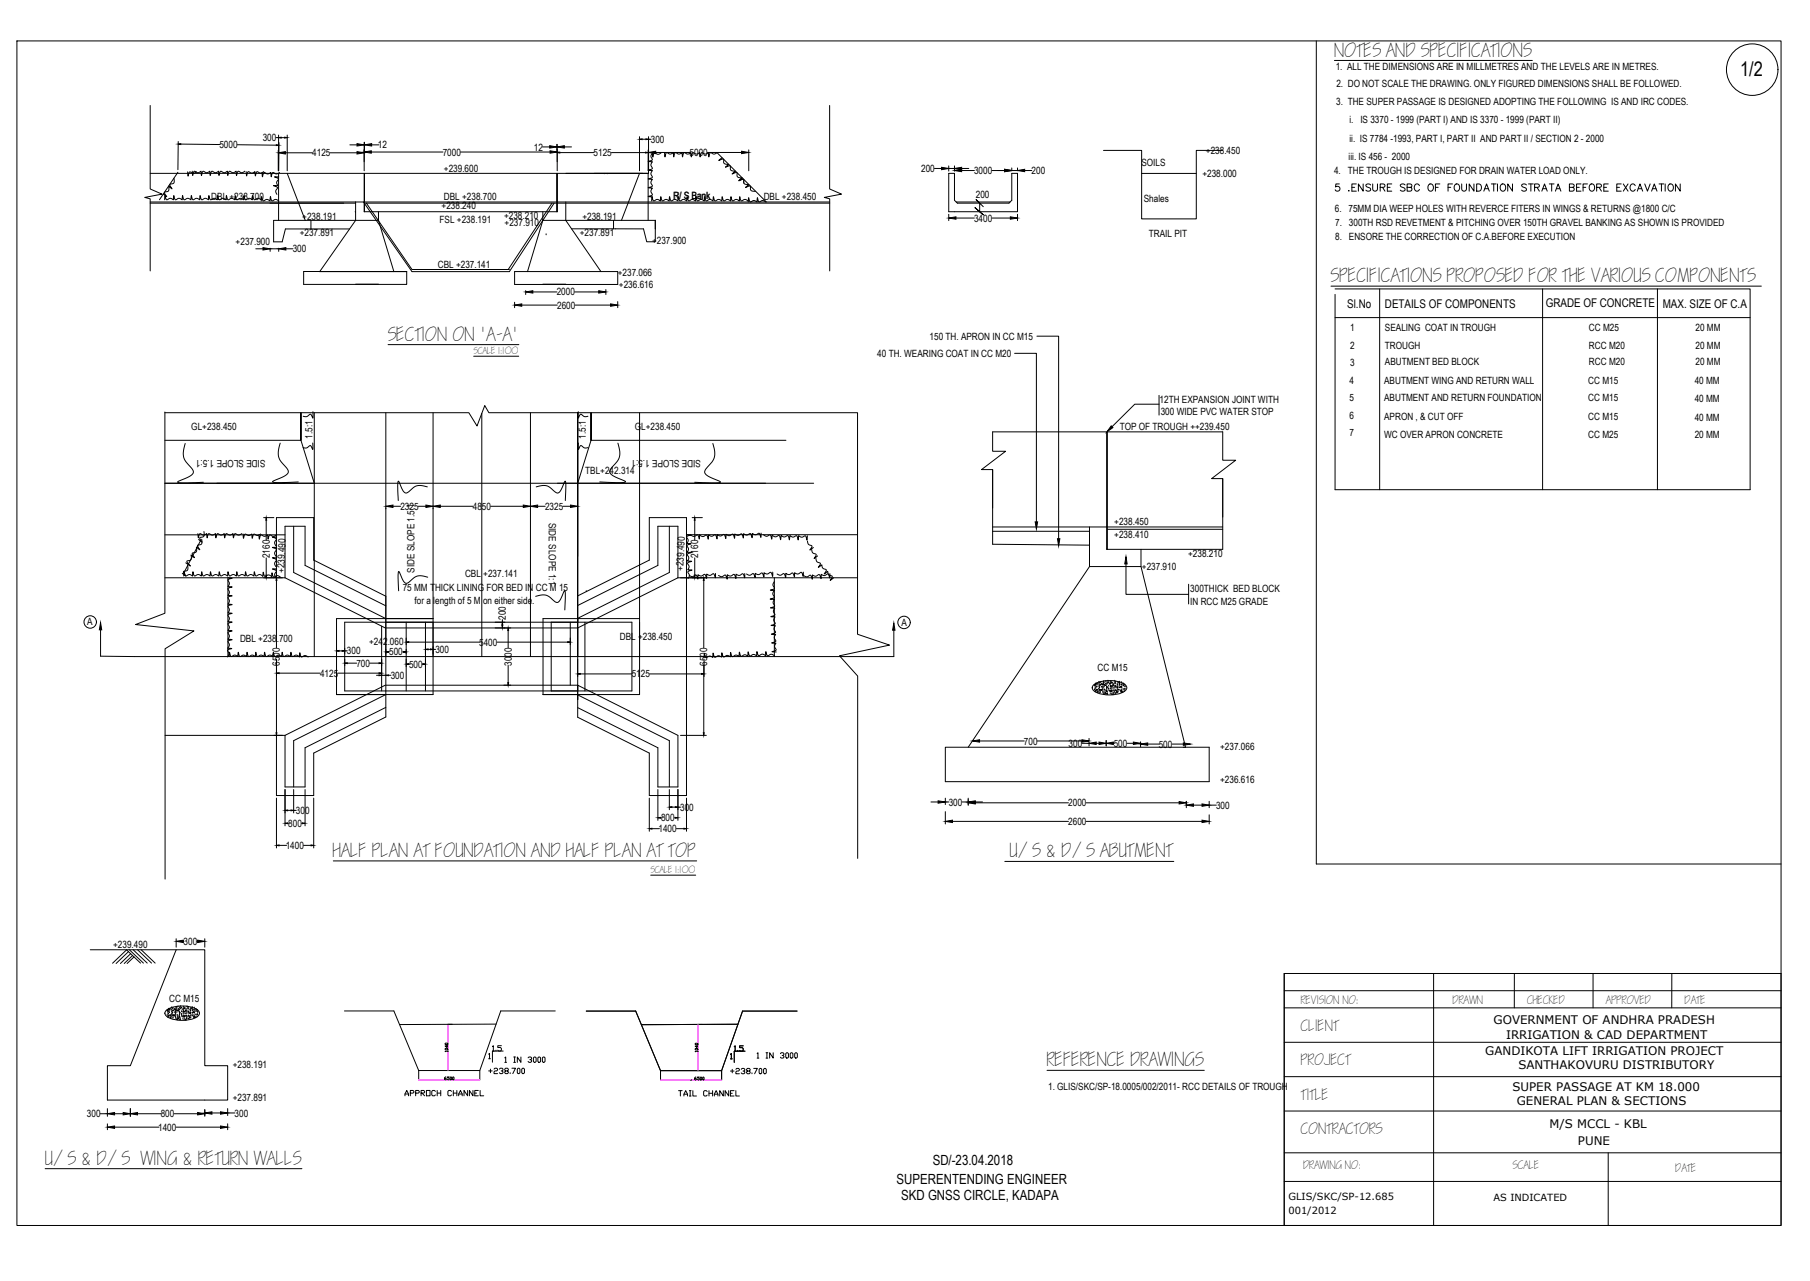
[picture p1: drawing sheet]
<svg xmlns="http://www.w3.org/2000/svg" width="1189mm" height="841mm" viewBox="0 0 1189 841" stroke-linecap="round" stroke-linejoin="round" font-family="sans-serif">
<!-- layer: MAIN -->
<g fill="none" stroke="#000" stroke-width=".66">
<path d="M865 27v540h305M876 40h130M99 69v55l7 3-11 3 4 1v47M545 69v55l8 3-12 3 4 1v47M183 99v13M230 95h4M239 93v19M239 95h.1M239 93v6M244 100h47M244 95h5M302 100h59"/>
<path d="M356 96h5M366 95v4M366 96h.1M366 95v17M371 96h4M426 98v14M426 99v15h-36M492 98v14M99 114h140v25h127v-25h60M183 114v31M187 100h18M189 114l12 31"/>
<path d="M217 100h17M368 100h22M397 114h.1M399 114h.1M402 100h22M420 114l-12 31M426 114v31M431 100h22M465 100h22M614 111h4M623 114h4v18l2 1h34l2-1v-18h3v25h-45zM623 109v3"/>
<path d="M623 111h4M627 109v3M632 111h4M632 112h8M652 112h8M665 110v2M665 112h3M668 110v2M673 112h5M99 133h140M99 133h135M233 139h1"/>
<path d="M234 133v12l-24 33M239 133l32 45h64l29-45M239 133h127M239 139v-25h127v25M241 133l30 44h64M249 139v6M357 139v6M363 133l-29 44M366 133h179M372 133v12l23 33M628 133h35M646 136l-5-5 2 2v6l3 2-6-5 3 3"/>
<path d="M204 145v5M249 145h-69v14h5l2-9h43M249 145l10 33M357 145h73v14h-5l-2-9h-48M357 145h.1M357 145l-11 33M359 154h.1M403 145v5M623 141v4M628 143h12M652 143h12M668 141v4"/>
<path d="M168 163h5M177 163v2M177 163h6M183 163v2M188 163h4M199 178h68v9h-68zM338 178h68v9h-68zM234 187h15M338 198v4M345 191v2M350 192h16M357 187h15"/>
<path d="M377 192h16M398 190v3M406 198v4M874 188h283M877 190h273v132h-273v-129M906 190v132M1013 190v132M1089 190v132M343 200h23M378 200h23M877 209h273M255 226h86"/>
<path d="M311 234h30M666 232h15v111M681 221h14v133M761 260v13M108 271h200l5 9 5-14 3 5h242v145l21 8-33 7 12 13v120M108 270v133l-19 7 38 4-19 12v151M206 270v5l-2-3h-1a3 3 0 0 1-4 1M206 271v160M253 271v200l-47 23v28h-24v-39M284 271v160M316 271v160M348 271v160"/>
<path d="M379 271v94M380 270v5l1-3h1a3 3 0 0 0 4 1M420 271v160M761 265h-16l-15 15M108 289h90v-18v18l8 28M122 291a13 13 0 0 0 4 16 3 3 0 0 1 1 4 3 3 0 0 1-3 2l-7 4a49 49 0 0 0 17 0M184 291a12 12 0 0 0 4 16 3 3 0 0 1 1 4 3 3 0 0 1-3 2l-7 3a49 49 0 0 0 17 0M205 291v4l-1-2h-1a3 3 0 0 1-4 1M380 291v4l1-2h1a3 3 0 0 0 4 1M388 289v-18v18M388 289h128M388 289l-9 28"/>
<path d="M406 291a12 12 0 0 1-4 16 3 3 0 0 0-1 4 3 3 0 0 0 3 2l7 3a49 49 0 0 1-17 0M468 291a13 13 0 0 1-4 16 3 3 0 0 0-1 4 3 3 0 0 0 3 2l7 4a49 49 0 0 1-17 0M108 317h426M281 320a9 9 0 0 0-9 0 7 7 0 0 1-6 4l-1-2-3-6a26 26 0 0 0 0 13M352 320a9 9 0 0 1 9 0 7 7 0 0 0 6 4l1-2 3-6 1 2-1 11M652 308v26M803 314v25M253 334h.1M258 332h5M275 332h5M284 334h.1M289 332h22"/>
<path d="M322 332h22M353 332h5M370 332h5M108 351h79M193 346v30l60 30M440 346v30l-61 30v3h-126M652 346h151M652 349h64M716 358l-64-1v-49h-7l15-12h-8v-12h75v77h76v-47h-7l16-12h-9v-18h-76v77M716 346v26M727 348h76M108 379h79"/>
<path d="M182 379v-39h24v28l47 23M187 379v-33h13v25l53 27M187 379l66 33M281 379a9 9 0 0 0-9 0 7 7 0 0 1-6 4l-1-2-3-6-1 3 1 10M447 379h17M716 372l-80 119h-15v22h173v-22h-158M740 370v20h41M749 361v11h-33M749 372l30 119M352 392a9 9 0 0 1 8 0h1a7 7 0 0 0 6 3l1-1 3-6v12M379 391l47-23v-28h25v182h-25v-28l-47-23v-59M379 398l53-27v-25h13v33l-66 33"/>
<path d="M385 388h.1M462 381v44M781 384v13M66 413v18h22h499v-17M253 412h126M379 431v-160v160M462 437v44M253 450l-66 33M253 454h126v-4l66 33v34h-13v-26l-53-26M253 456l-60 30v31M253 450h126M379 456l61 30v31"/>
<path d="M718 450a20 20 0 0 1 22 0 3 3 0 0 1-3 5 20 20 0 0 1-19-2l-1-1zM719 450h.1M719 453h.1M719 451h.1M719 454h.1M719 452h.1M720 449h.1M720 454h.1M720 452h.1M720 451h.1M720 453h.1M720 449h1z"/>
<path d="M721 451h.1M721 450h.1M721 454h.1M721 453h.1M721 455h.1M721 449h.1M722 452h.1M722 448h.1M722 451h.1M722 450h.1M722 454h.1M722 455h.1"/>
<path d="M722 453h.1M722 449h.1M723 449h.1M723 448h.1M723 453h.1M723 455h.1M723 451h.1M724 449h.1M724 453h.1M724 451h.1M724 454h.1M724 452h.1"/>
<path d="M724 455h.1M725 453h.1M725 449h.1M725 455h.1M725 451h.1M725 450h.1M725 448h.1M725 456h.1M726 449l-1 1zM726 456h.1M726 454h.1M726 455h.1"/>
<path d="M726 453h.1M726 447h.1M726 449h.1M726 450h.1M727 456h.1M727 454h.1M727 451h.1M727 453h.1M727 450h.1M727 452h.1M727 448h.1M727 449h.1"/>
<path d="M727 455h.1M728 447h.1M728 449h.1M728 448h.1M728 452h.1M728 451h.1M728 454h.1M729 454h.1M729 449h.1M729 455h.1M729 452h.1M729 451h.1"/>
<path d="M729 450h.1M730 448h.1M730 450h.1M730 453h.1M730 451h.1M730 452h.1M730 456h.1M730 454h.1M730 451l1-1zM730 449h.1M730 455h.1M731 449h.1"/>
<path d="M731 456h.1M731 454h.1M731 450h.1M731 452h.1M732 455h.1M732 454h.1M732 452h.1M732 450h.1M732 451h.1M732 449h.1M732 447h.1M732 448h.1"/>
<path d="M733 455h.1M733 450h.1M733 449h.1M733 454h.1M733 448h.1M733 453h.1M733 452h.1M734 454h.1M734 451h.1M734 452h.1M734 449h.1M734 455h.1"/>
<path d="M734 453h.1M734 450h.1M735 453h.1M735 448h.1M735 449h.1M735 450h.1M736 453h.1M736 451h-1zM736 451h.1M736 454h.1M736 450h.1M736 455h.1"/>
<path d="M737 453h.1M737 451h.1M737 450h.1M737 448h.1M737 454h.1M737 449h.1M738 454h.1M738 453h.1M738 450h.1M738 449h.1M739 450h.1M739 453h.1"/>
<path d="M739 451h.1M253 464l-53 27v26h-13v-34M108 483h79M447 483h17M643 486h30M681 486h30M711 488h4M715 485v1M715 487v3M720 488h2M727 486v4M731 488h1"/>
<path d="M740 488h4M749 487v3M754 489h7M770 489h7M611 527h5M621 524v4M621 533v8M621 527h2M626 539h76M632 527h4M636 524v5M641 527h4"/>
<path d="M641 527h61M713 527h62M713 539h77M779 526v4M784 529h6M794 526v4M794 535v6M794 529h5M219 565h239M427 575h30M660 566h111M116 616v6"/>
<path d="M120 618h1M129 618h1M135 616v6M59 624h57M83 624l9 8M83 624l-9 8M84 625l-8 8M85 624l9 8M86 626l-7 7M87 627l-5 6M87 624l10 8M88 628l-5 5"/>
<path d="M90 624l10 8M93 624l9 8M116 624h19v76h15v22h-79v-22h15zM844 639h326v166h-326zM942 639v166M995 639v23M1046 639v23M1098 639v23M844 650h326M109 663a20 20 0 0 1 22 1 3 3 0 0 1-3 5 20 20 0 0 1-19-3l-1-1zM110 664h.1M110 667h.1"/>
<path d="M110 665h.1M110 668h.1M110 663h.1M111 667h.1M111 666h.1M111 664h.1M111 663h.1M111 668h.1M111 662v1zM112 664h.1M112 667h.1M112 669h.1"/>
<path d="M112 668h.1M112 663h.1M113 666h.1M113 662h.1M113 664h.1M113 663h.1M113 667h.1M113 669h.1M113 665h.1M114 662h.1M114 667h.1M114 668h.1"/>
<path d="M114 663h.1M114 666h.1M114 665h.1M115 663h.1M115 666h.1M115 665h.1M115 668h.1M115 667h.1M115 669h.1M116 664h.1M116 662h.1M116 663h.1"/>
<path d="M116 661h.1M116 669h.1M116 665h.1M116 667h.1M117 670h.1M117 668h.1M117 669v-1zM117 667h.1M117 661h.1M117 663h.1M118 669h.1M118 665h.1"/>
<path d="M118 668h.1M118 666h.1M118 667h.1M118 663h.1M118 662h.1M118 670h.1M119 661h.1M119 662h.1M119 666h.1M119 664h.1M119 667h.1M120 668h.1"/>
<path d="M120 663h.1M120 669h.1M120 666h.1M120 665h.1M120 664h.1M120 662h.1M120 661h.1M121 667h.1M121 665h.1M121 666h.1M121 670h.1M121 668h.1"/>
<path d="M121 662h.1M121 664h1zM121 669h.1M122 662h.1M122 663h.1M122 667h.1M122 666h.1M122 669v1zM122 664h.1M123 669h.1M123 667h.1M123 666h.1"/>
<path d="M123 664h.1M123 665h.1M123 663h.1M123 661h.1M123 668h.1M123 662h.1M124 669h.1M124 664h.1M124 663h.1M124 661h.1M124 667h.1M124 665h.1"/>
<path d="M125 668h.1M125 665h.1M125 663h.1M125 667h.1M125 664h.1M125 662h.1M126 667h.1M126 662h.1M126 665h1zM126 663h.1M126 664h.1M127 665h.1"/>
<path d="M127 667h.1M127 663h.1M127 664h.1M127 668h.1M128 667h.1M128 665h.1M128 663h.1M128 662h.1M128 668h.1M129 666h.1M129 664h.1M129 663h.1"/>
<path d="M129 668h.1M130 663h.1M130 665h.1M130 666h.1M844 662h326M844 684h326M688 703h103M844 707h326M66 731h5M71 728v5M71 738v4M75 731h6"/>
<path d="M86 728v5M90 731h16M114 731h16M135 729v4M139 731h6M150 728v4M150 738v4M150 731h4M844 729h326M75 740h29M116 740h29M844 757h326"/>
<path d="M1056 757v48M30 767h168M844 776h326"/>
<circle cx="1151" cy="46" r="17"/>
<circle cx="59" cy="408" r="4"/>
<circle cx="594" cy="409" r="4"/>
</g>
<g fill="#000" stroke="#000" stroke-width=".66">
<path d="M183 100h4v1zM234 100h5l-5 1zM234 94l5 1-5 1zM239 100l5-1v2zM239 95l5-1v2zM361 96h5l-5 1zM361 99l5 1-5 1zM366 100h2zM366 96h5v1zM424 100h2h-2zM426 100l5-1v2zM487 99l5 1-5 1z"/>
<path d="M618 110l5 1h-5zM627 111l5-1v1zM627 112l5-1v2zM660 111l5 1-5 1zM668 112l5-1v2zM623 143l5-1v2zM664 142l4 1-4 1zM173 163h4l-4 1zM183 163h5v1zM338 200h5v1zM345 192l5-1v1zM393 191l5 1h-5z"/>
<path d="M401 200h5l-5 1zM730 280l1 1-4 2zM253 332h5v1zM280 332h4l-4 1zM284 332h5v1zM344 332h4l-4 1zM348 332h5v1zM375 332h4l-4 1zM680 343h2l-1 4zM695 354h1l-1 4zM740 365v5h-1zM462 379l1 2h-1z"/>
<path d="M66 409l1 4h-2zM587 409l1 5h-2zM462 481h1l-1 2zM639 486h4v1zM711 486h4l-4 1zM715 488l5-1v2zM722 487l5 1-5 1zM727 488l4-1v2zM744 487l5 1-5 1zM749 489l5-1v1zM777 488l5 1h-5zM616 526l5 1h-5z"/>
<path d="M621 539l5-1v2zM636 527l5-1v1zM636 527l5-1v2zM775 526l4 1-4 1zM779 529l5-1v1zM790 528l4 1h-4zM790 538l4 1-4 1zM116 618l4-1v2zM130 617l5 1-5 1zM71 731l4-1v2zM71 740l4-1v2zM81 730l5 1-5 1z"/>
<path d="M86 731l4-1v2zM130 730l5 1-5 1zM135 731l4-1v2zM145 730l5 1-5 1zM145 739l5 1-5 1z"/>
</g>
<!-- layer: canal -->
<g fill="none" stroke="#000" stroke-width=".66">
<path d="M11 27h1159v778h-1159zM117 93v18M119 95h25M156 95h25M181 90h2M183 89v23v-18M185 90h2M189 89v23M420 90v22M422 91h2M426 90v22M426 91h2"/>
<path d="M725 99h25v45h36v-45h17M750 114h36M210 178h57M173 340h7M455 340h6M175 342v13M451 351h112M456 342v13M150 379v52M173 379h13M175 366v12M445 379h118"/>
<path d="M456 366v12M509 379v52M182 381v44M251 411v43M253 406h31h-63v50M267 409v45M279 409v45M325 412h10M325 409h7M330 407v2M330 410v1M334 414v11"/>
<path d="M362 409h53v45h-53zM375 409v41M384 409v45M420 409v47h-63h32M420 406h-63v50M182 433v48M223 427h2M226 427h2M228 435h6M243 435h6M253 426v3M255 428h1"/>
<path d="M264 428h1M268 422h47M268 436h1M277 436h1M281 426h2M284 426h2M326 422h47M334 437v11M379 433v11M462 433v11M183 442h27M222 442h27"/>
<path d="M247 443h2M251 443h2M253 454h-27v-45h58v47h-63h32M255 443h2M331 450h4M381 442h34M427 442h34M180 483h6M187 518v24M193 518v16M200 518v24M432 518v21"/>
<path d="M440 518v14M445 518v21M182 524v33M189 532h2M193 532h2M206 524v33M426 524v22M434 537h.1M441 530h3M443 537h1M445 530h2M451 524v22"/>
<path d="M183 555h5M189 540h1M198 540h1M199 555h5M428 544h5M444 544h5"/>
</g>
<g fill="#000" stroke="#000" stroke-width=".66">
<path d="M117 95l2-1v1zM181 95h2l-2 1zM183 90h2v1zM187 90h2l-2 1zM420 91h2v1zM424 91h2l-2 1zM175 340v2zM456 340l1 2h-1zM175 378v1zM456 378h1l-1 1zM182 379v2h-1zM330 411v1z"/>
<path d="M330 409v1zM334 412v2zM221 427h2v1zM225 427h1l-1 1zM226 435h2v1zM249 435h2l-2 1zM253 428h2zM265 428h2h-2zM267 422l1-1v1zM267 436h1zM278 436h1h-1zM279 426h2v1z"/>
<path d="M283 426h1l-1 1zM373 421l2 1h-2zM182 442h1zM249 443h2l-2 1zM249 442h2h-2zM253 443h2v1zM334 448v2zM379 442h2v1zM461 442h1l-1 1zM181 481h1v2zM187 532h2zM191 532h2h-2z"/>
<path d="M432 537h2zM440 530h1zM444 530h1h-1zM444 537h1h-1zM182 555h1zM187 540h2v1zM199 540h1l-1 1zM204 555h2h-2zM426 544h2zM449 544h2h-2z"/>
</g>
<!-- layer: 0 -->
<g fill="none" stroke="#000" stroke-width=".66">
<path d="M114 117a2.6 2.6 0 0 1 0 3 2.6 2.6 0 0 1-2 1l1 3-2-2a2.6 2.6 0 0 1 0 3 2.6 2.6 0 0 1-3 1l1 3-2-2M117 113l-12 18M123 113l1 3v-3h1a2.4 2.4 0 0 0 4 0M126 112l1 3v-2h1a2.4 2.4 0 0 0 4-1v3l1-2h1a2.4 2.4 0 0 0 4-1v3l1-2h1a2.4 2.4 0 0 0 4-1v3l1-2h1a2.4 2.4 0 0 0 3-1l1 3v-2h1a2.4 2.4 0 0 0 4-1v3l1-2h1a2.4 2.4 0 0 0 4-1M162 113v3l1-3h1a2.4 2.4 0 0 0 3 0l1 3 1-3a2.5 2.5 0 0 0 4 0M172 113v3l1-2 1-1a2.4 2.4 0 0 0 4 0v3l1-2 1-1a2.4 2.4 0 0 0 4 0M183 116h-3l3 1v1a2.4 2.4 0 0 0-1 4h-2l2 1v1a2.5 2.5 0 0 0 0 4M434 100a3 3 0 0 1-4 0l-1 3v-3a3 3 0 0 0-1 5l-2 1h3a3 3 0 0 0-1 5l-2 1h3a3 3 0 0 0-1 5h-2l3 1a3 3 0 0 0-1 4l-2 1 3 1a3 3 0 0 0-1 4l-2 1h3M436 100l1 3 1-3h1a2.5 2.5 0 0 0 3 0l1 3v-3h1a2.5 2.5 0 0 0 4 0v3l1-3h1a2.5 2.5 0 0 0 4 0v3l1-3h1a2.5 2.5 0 0 0 4 0v3l1-3h1a2.5 2.5 0 0 0 3 0l1 3v-3h1a2.5 2.5 0 0 0 4 0M471 100l32 33M474 104l-2 1h1a1.2 1.2 0 0 1 1-1 1.2 1.2 0 0 1 1 1 2.2 2.2 0 0 0 1 3 2.2 2.2 0 0 0 3 0l-3 2 1-1a1.5 1.5 0 0 1 3 0v1a2.3 2.3 0 0 0 0 2 2.3 2.3 0 0 0 3 0l-2 2h1a1.2 1.2 0 0 1 1-1 1.2 1.2 0 0 1 1 1 2.2 2.2 0 0 0 1 3 2.2 2.2 0 0 0 2 0l-2 2 2-1a.8 .8 0 0 1 1 0 .8 .8 0 0 1 1 1v1M487 117l-2 2 1-1a1.5 1.5 0 0 1 3 0v1a2.3 2.3 0 0 0 0 2 2.3 2.3 0 0 0 3 0l-2 2h1a1.2 1.2 0 0 1 1-1 1.2 1.2 0 0 1 1 1 2.2 2.2 0 0 0 1 2 2.2 2.2 0 0 0 2 1"/>
<path d="M108 131v-3l1 3h1a2.4 2.4 0 0 1 4 0v-3l1 3h1a2.4 2.4 0 0 1 4 0v-3l1 3h1a2.4 2.4 0 0 1 3 0l1-3v3h1a2.4 2.4 0 0 1 4 0v-3l1 3h1a2.4 2.4 0 0 1 4 0v-3l1 3h1a2.4 2.4 0 0 1 4 0v-3l1 3h1a2.4 2.4 0 0 1 3 0l1-3v3h1a2.4 2.4 0 0 1 4 0v-3l1 3h1a2.4 2.4 0 0 1 4 0v-3l1 3h1a2.4 2.4 0 0 1 4 0v-3l1 3h1a2.4 2.4 0 0 1 4 0M172 132v-3l1 3h1a2.5 2.5 0 0 1 3 0l1-3v3h1a2.5 2.5 0 0 1 4 0M428 132v-3l1 3h1a2.4 2.4 0 0 1 4 0v-3l1 3h1a2.4 2.4 0 0 1 4 0v-3l1 3h1a2.4 2.4 0 0 1 3 0l1-3v3h1a2.4 2.4 0 0 1 4 0v-3l1 3h1a2.4 2.4 0 0 1 4 0v-3l1 3h1a2.4 2.4 0 0 1 4 0v-3l1 3h1a2.4 2.4 0 0 1 3 0l1-3v3h1a2.4 2.4 0 0 1 4 0v-3l1 3h1a2.4 2.4 0 0 1 4 0v-3l1 3h1a2.4 2.4 0 0 1 4 0v-3l1 3h1a2.4 2.4 0 0 1 3 0M491 133l1-3v2h1a2.5 2.5 0 0 1 4 1l1-3v2h1a2.5 2.5 0 0 1 4 1M130 350v3l1-2h1a2.5 2.5 0 0 0 4-1v3l1-2h1a2.5 2.5 0 0 0 4-1v3l1-2h1a2.5 2.5 0 0 0 3-1l1 3v-2h1a2.5 2.5 0 0 0 4-1v3l1-2h1a2.5 2.5 0 0 0 4-1M132 355l-11 21M132 354a2.6 2.6 0 0 1 0 3 2.6 2.6 0 0 1-2 1l1 3-2-2a2.7 2.7 0 0 1 0 3 2.7 2.7 0 0 1-3 1l2 3-3-2a2.7 2.7 0 0 1 1 3 2.7 2.7 0 0 1-3 1l2 4-3-2M134 349a2.7 2.7 0 0 1 0 3 2.7 2.7 0 0 1-3 1l2 3-3-2M160 351v2l1-2h1a2.4 2.4 0 0 0 3 0l1 2v-2h1a2.4 2.4 0 0 0 4 0M170 351v3l1-3h1a2.5 2.5 0 0 0 4 0v3l1-3h1a2.5 2.5 0 0 0 4 0M182 353h-3l2 1v1a2.5 2.5 0 0 0 0 3M182 359h-3l2 1v1a2.5 2.5 0 0 0 0 4"/>
<path d="M451 351h3l-3 1v1a2.4 2.4 0 0 1 0 4h3l-3 1v1a2.4 2.4 0 0 1 0 4h3l-2 1v1a2.4 2.4 0 0 1-1 3l3 1h-2v1a2.4 2.4 0 0 1 0 4h3l-3 1v1a2.4 2.4 0 0 1 0 4M460 351l-1 3-1-3a2.4 2.4 0 0 1-4 0M500 350v3l-1-3h-1a2.5 2.5 0 0 1-4 0v3l-1-2-1-1a2.4 2.4 0 0 1-4 0v3l-1-2h-1a2.4 2.4 0 0 1-3 0l-1 2v-2h-1a2.4 2.4 0 0 1-4 0v3l-1-3h-1a2.4 2.4 0 0 1-4 0v3l-1-3h-1a2.5 2.5 0 0 1-4 0v3l-1-2-1-1a2.4 2.4 0 0 1-3 0M501 351a3 3 0 0 0 5 0l1 3v-3M507 351a3 3 0 0 0 5 1l1 2v-2a3 3 0 0 0 5 0v2l1-2a3 3 0 0 0 4 0l1 2 1-2a3 3 0 0 0 4 0l1 3v-3M530 355a3 3 0 0 0 3 4l-1 2 2-2M121 378v-3l1 3h1a2.4 2.4 0 0 1 3 0l1-3v3h1a2.4 2.4 0 0 1 4 0l1-3v3h1a2.4 2.4 0 0 1 4 0v-3l1 3h1a2.4 2.4 0 0 1 4 0v-3l1 3h1a2.4 2.4 0 0 1 3 0l1-3 1 3a2.4 2.4 0 0 1 4 0l1-3v3h1a2.4 2.4 0 0 1 4 0v-3l1 3h1a2.4 2.4 0 0 1 4 0v-3l1 3h1a2.4 2.4 0 0 1 4 0M123 371a2.6 2.6 0 0 1 0 3 2.6 2.6 0 0 1-2 1l1 3-2-2M150 379l2 1h-2v1a2.4 2.4 0 0 1 0 4h2l-2 1v1a2.5 2.5 0 0 1 0 4h2l-2 1v1a2.5 2.5 0 0 1 0 4h2l-2 1v1a2.5 2.5 0 0 1 0 3l2 1h-2v1a2.5 2.5 0 0 1 0 4h2l-2 1v1a2.5 2.5 0 0 1 0 4h2l-2 1v1a2.5 2.5 0 0 1 0 4h2l-2 1v1a2.5 2.5 0 0 1 0 3M173 378v-2l1 2h1a2.4 2.4 0 0 1 3 0M178 379l1-3v3h1a2.4 2.4 0 0 1 4 0M182 366h-3l2 1v1a2.5 2.5 0 0 0 0 4"/>
<path d="M182 374h-3l2 1v1a2.5 2.5 0 0 0 0 3M470 376v3l-1-2h-1a2.4 2.4 0 0 1-4 0v3l-1-3h-1a2.4 2.4 0 0 1-4 0v3l-1-2h-1a2.4 2.4 0 0 1-3 0M489 377v2l-1-2h-1a2.5 2.5 0 0 1-4 0v3l-1-3h-1a2.4 2.4 0 0 1-3 0v3l-1-2h-1a2.4 2.4 0 0 1-4 0M508 376l-1 2v-2h-1a2.4 2.4 0 0 1-4 0v3l-1-3h-1a2.4 2.4 0 0 1-4 0v3l-1-2h-1a2.4 2.4 0 0 1-4 0M528 376v2l-1-2h-1a2.5 2.5 0 0 1-4 0v3l-1-3h-1a2.4 2.4 0 0 1-4 0v3l-1-2h-1a2.4 2.4 0 0 1-4 0M533 361a3 3 0 0 0 3 3l-1 3 2-2M536 367a3 3 0 0 0 3 3l-1 3 2-2a3 3 0 0 0 3 3l-2 3 3-2a3 3 0 0 0 3 4l-2 2 3-2M545 377v3l-1-3h-1a2.4 2.4 0 0 1-4 0v3l-1-3h-1a2.4 2.4 0 0 1-3 0v3l-1-2h-1a2.5 2.5 0 0 1-4 0M509 388a3 3 0 0 0 0 4l-3 1 3 1a3 3 0 0 0 0 4l-3 1h3a3 3 0 0 0 0 5l-3 1h3a3 3 0 0 0 0 5l-3 1h3a3 3 0 0 0 0 4l-2 1 2 1a3 3 0 0 0 1 4l-3 1h3a3 3 0 0 0 0 5l-3 1h3M509 382a3 3 0 0 0 0 4l-3 1 3 1M149 426h3l-2 1v1a2.4 2.4 0 0 1-1 3M150 431l1-3 1 3a2.5 2.5 0 0 1 4 0l1-3v3h1a2.4 2.4 0 0 1 4 0v-3l1 3h1a2.4 2.4 0 0 1 4 0v-3l1 3h1a2.4 2.4 0 0 1 3 0l1-3 1 3h1a2.4 2.4 0 0 1 3 0l1-3v3h1a2.5 2.5 0 0 1 4 0v-3l1 3h1a2.5 2.5 0 0 1 4 0v-3l1 3h1a2.5 2.5 0 0 1 4 0"/>
<path d="M197 431v-2l1 2h1a2.5 2.5 0 0 1 3 0M503 430a3 3 0 0 0-5 0l-1-2v3a3 3 0 0 0-5 0l-1-3v3a3 3 0 0 0-4 0l-1-3-1 3a3 3 0 0 0-4 0l-1-3v3a3 3 0 0 0-5 0l-1-2v2a3 3 0 0 0-5 0l-1-2v3a3 3 0 0 0-4 0l-1-3-1 3M509 430a3 3 0 0 0-5 1l-1-3v3M321 692h1v3M321 695h1M480 692v3M480 695h1"/>
</g>
<!-- layer: BASIC -->
<g fill="none" stroke="#000" stroke-width=".66">
<path d="M226 664h33l16 39M294 672h3M326 672l-64 1M365 664h-36l-14 39h-40M385 664h33l16 39M458 673h3M485 672l-64 1M524 664h-36l-14 39h-40M292 685h2l-1 1zM293 688h1v1h-1zM294 686v2l-2-1h2M294 690h-2h1"/>
<path d="M294 690h.1M331 690h-8v7M457 689l1-1v1h-1zM457 685h1v1h-1zM458 687v1l-1-1h1M458 690h-1v1M458 690v1M489 690h-7v8M275 703v6M293 707l-1 1v1h1v-1h-1M294 703h.1M295 707h-1v1h1v1h-1"/>
<path d="M296 707h1l-1 2zM298 707v2h-1zM315 703v6M434 703v6M454 709h.1M457 707l-1 1v1h1v-1h-1M458 703h.1M459 707h-1v1h1v1h-1M460 707h1v2h-1zM462 707v2zM474 703v6"/>
</g>
<path d="M294 672v31M458 673v30M275 709h40M434 709h40" fill="none" stroke="#f0f" stroke-width=".66"/>
<!-- layer: 0 -->
<path d="M294 672h.1M458 673h.1M275 709h.1M294 703h.1M315 709h.1M434 709h.1M458 703h.1M474 709h.1" fill="none" stroke="#f0f" stroke-width=".66"/>
<text font-size="13.1" x="1143" y="50">1/2</text>
<g font-size="11.7">
<text x="876" y="37">NOTES AND SPECIFICATIONS</text>
<text x="874" y="185">SPECIFICATIONS PROPOSED FOR THE VARIOUS COMPONENTS</text>
<text x="255" y="224">SECTION ON 'A-A'</text>
<text x="219" y="563">HALF PLAN AT FOUNDATION AND HALF PLAN AT TOP</text>
<text x="663" y="563">U/S &amp; D/S ABUTMENT</text>
<text x="688" y="700">REFERENCE DRAWINGS</text>
<text x="30" y="765">U/S &amp; D/S WING &amp; RETURN WALLS</text>
</g>
<g font-size="9.4">
<text x="855" y="677">CLIENT</text>
<text x="855" y="700">PROJECT</text>
<text x="855" y="722">TITLE</text>
<text x="855" y="745">CONTRACTORS</text>
</g>
<g font-size="9.2">
<text x="613" y="765">SD/-23.04.2018</text>
<text x="589" y="777">SUPERENTENDING ENGINEER</text>
<text x="592" y="788">SKD GNSS CIRCLE, KADAPA</text>
</g>
<text font-size="8.4" x="876" y="127">5 .ENSURE SBC OF FOUNDATION STRATA BEFORE EXCAVATION</text>
<g font-size="7.9">
<text x="885" y="202">Sl.No</text>
<text x="910" y="202">DETAILS OF COMPONENTS</text>
<text x="1015" y="201">GRADE OF CONCRETE</text>
<text x="1092" y="202">MAX. SIZE OF C.A</text>
</g>
<g font-size="7.8">
<text x="981" y="672">GOVERNMENT OF ANDHRA PRADESH</text>
<text x="989" y="682">IRRIGATION &amp; CAD DEPARTMENT</text>
<text x="976" y="693">GANDIKOTA LIFT IRRIGATION PROJECT</text>
<text x="997" y="702">SANTHAKOVURU DISTRIBUTORY</text>
<text x="993" y="716">SUPER PASSAGE AT KM 18.000</text>
<text x="996" y="725">GENERAL PLAN &amp; SECTIONS</text>
<text x="1018" y="741">M/S MCCL - KBL</text>
<text x="1036" y="751">PUNE</text>
</g>
<text font-size="7.5" x="320" y="706">+238.700</text>
<g font-size="7.1">
<text x="322" y="691">1.5</text>
<text x="482" y="691">1.5</text>
<text x="331" y="699">1 IN 3000</text>
<text x="496" y="696">1 IN 3000</text>
<text x="479" y="706">+238.700</text>
<text x="265" y="721">APPROCH CHANNEL</text>
<text x="445" y="721">TAIL CHANNEL</text>
</g>
<g font-size="7">
<text x="855" y="659">REVISION NO:</text>
<text x="954" y="659">DRAWN</text>
<text x="1003" y="659">CHECKED</text>
<text x="1055" y="659">APPROVED</text>
<text x="1107" y="659">DATE</text>
<text x="856" y="768">DRAWING NO:</text>
<text x="994" y="768">SCALE</text>
<text x="1101" y="769">DATE</text>
</g>
<g font-size="6.6">
<text x="877" y="46">1. ALL THE DIMENSIONS ARE IN MILLMETRES AND THE LEVELS ARE IN METRES.</text>
<text x="878" y="57">2. DO NOT SCALE THE DRAWING. ONLY FIGURED DIMENSIONS SHALL BE FOLLOWED.</text>
<text x="878" y="69">3. THE SUPER PASSAGE IS DESIGNED ADOPTING THE FOLLOWING IS AND IRC CODES.</text>
<text x="886" y="81">i. IS 3370 - 1999 (PART I) AND IS 3370 - 1999 (PART II)</text>
<text x="173" y="93">300</text>
<text x="427" y="94">300</text>
<text x="886" y="93">ii. IS 7784 -1993, PART I, PART II AND PART II / SECTION 2 - 2000</text>
<text x="144" y="97" transform="rotate(1 144 97)">5000</text>
<text x="248" y="97">12</text>
<text x="351" y="99">12</text>
<text x="792" y="101">+238.450</text>
<text x="205" y="103">4125</text>
<text x="291" y="102">7000</text>
<text x="390" y="103">5125</text>
<text x="453" y="102">5000</text>
<text x="886" y="105">iii. IS 456 - 2000</text>
<text x="292" y="113">+239.600</text>
<text x="605" y="113">200</text>
<text x="750" y="109">SOILS</text>
<text x="640" y="114">3000</text>
<text x="678" y="114">200</text>
<text x="790" y="116">+238.000</text>
<text x="876" y="114">4. THE TROUGH IS DESIGNED FOR DRAIN WATER LOAD ONLY.</text>
<text x="139" y="132">DBL +238.700</text>
<text x="292" y="132">DBL +238.700</text>
<text x="442" y="131">R/ S Bank</text>
<text x="502" y="132">DBL +238.450</text>
<text x="641" y="130">200</text>
<text x="290" y="137">+238.240</text>
<text x="751" y="133">Shales</text>
<text x="331" y="143">+238.210</text>
<text x="877" y="139">6. 75MM DIA WEEP HOLES WITH REVERCE FITERS IN WINGS &amp; RETURNS @1800 C/C</text>
<text x="199" y="144">+238.191</text>
<text x="289" y="146">FSL +238.191</text>
<text x="331" y="148">+237.910</text>
<text x="382" y="144">+238.191</text>
<text x="640" y="145">3400</text>
<text x="877" y="149">7. 300TH RSD REVETMENT &amp; PITCHING OVER 150TH GRAVEL BANKING AS SHOWN IS PROVIDED</text>
<text x="197" y="155">+237.891</text>
<text x="381" y="155">+237.891</text>
<text x="755" y="155">TRAIL PIT</text>
<text x="155" y="161">+237.900</text>
<text x="428" y="160">+237.900</text>
<text x="877" y="158">8. ENSORE THE CORRECTION OF C.A.BEFORE EXECUTION</text>
<text x="192" y="166">300</text>
<text x="288" y="176">CBL +237.141</text>
<text x="406" y="181">+237.066</text>
<text x="407" y="189">+236.616</text>
<text x="366" y="194">2000</text>
<text x="366" y="203">2600</text>
<text x="887" y="218">1</text>
<text x="910" y="218">SEALING COAT IN TROUGH</text>
<text x="1044" y="218">CC M25</text>
<text x="1114" y="218">20 MM</text>
<text x="611" y="223">150 TH. APRON IN CC M15</text>
<text x="887" y="229">2</text>
<text x="910" y="229">TROUGH</text>
<text x="1044" y="229">RCC M20</text>
<text x="1114" y="229">20 MM</text>
<text x="576" y="235">40 TH. WEARING COAT IN CC M20</text>
<text x="910" y="240">ABUTMENT BED BLOCK</text>
<text x="1044" y="240">RCC M20</text>
<text x="1114" y="240">20 MM</text>
<text x="887" y="240">3</text>
<text x="886" y="252">4</text>
<text x="909" y="252">ABUTMENT WING AND RETURN WALL</text>
<text x="1043" y="252">CC M15</text>
<text x="1113" y="252">40 MM</text>
<text x="886" y="263">5</text>
<text x="909" y="263">ABUTMENT AND RETURN FOUNDATION</text>
<text x="1043" y="263">CC M15</text>
<text x="1113" y="264">40 MM</text>
<text x="762" y="265">12TH EXPANSION JOINT WITH</text>
<text x="762" y="272">300 WIDE PVC WATER STOP</text>
<text x="886" y="275">6</text>
<text x="909" y="276">APRON , &amp; CUT OFF</text>
<text x="1043" y="276">CC M15</text>
<text x="1113" y="276">40 MM</text>
<text x="126" y="283">GL+238.450</text>
<text x="205" y="288" transform="rotate(-90 205 288)">1.5:1</text>
<text x="385" y="288" transform="rotate(-90 385 288)">1.5:1</text>
<text x="417" y="283">GL+238.450</text>
<text x="735" y="282">TOP OF TROUGH ++239.450</text>
<text x="886" y="286">7</text>
<text x="909" y="287">WC OVER APRON CONCRETE</text>
<text x="1043" y="287">CC M25</text>
<text x="1113" y="287">20 MM</text>
<text x="174" y="302" transform="rotate(180 174 302)">SIDE SLOPE 1.5:1</text>
<text x="460" y="302" transform="rotate(180 460 302)">SIDE SLOPE 1.5:1</text>
<text x="384" y="311">TBL+242.314</text>
<text x="263" y="335">2325</text>
<text x="311" y="335">4850</text>
<text x="358" y="335">2325</text>
<text x="360" y="343" transform="rotate(90 360 343)">SIDE SLOPE 1:1</text>
<text x="732" y="345">+238.450</text>
<text x="732" y="353">+238.410</text>
<text x="780" y="366">+238.210</text>
<text x="177" y="366" transform="rotate(-90 177 366)">2160</text>
<text x="459" y="366" transform="rotate(-90 459 366)">2160</text>
<text x="187" y="376" transform="rotate(-88 187 376)">+239.490</text>
<text x="272" y="376" transform="rotate(-90 272 376)">SIDE SLOPE 1.5:1</text>
<text x="449" y="375" transform="rotate(-88 449 375)">+239.490</text>
<text x="750" y="374">+237.910</text>
<text x="305" y="379">CBL +237.141</text>
<text x="265" y="388">75 MM THICK LINING FOR BED IN CC M 15</text>
<text x="782" y="388">300THICK BED BLOCK</text>
<text x="272" y="396">for a length of 5 M on either side.</text>
<text x="782" y="397">IN RCC M25 GRADE</text>
<text x="332" y="407" transform="rotate(-90 332 407)">200</text>
<text x="57" y="410">A</text>
<text x="592" y="411">A</text>
<text x="158" y="422">DBL +238.700</text>
<text x="242" y="423">+242.060</text>
<text x="315" y="424">5400</text>
<text x="407" y="420">DBL +238.450</text>
<text x="228" y="430">300</text>
<text x="256" y="430">500</text>
<text x="286" y="429">300</text>
<text x="184" y="437" transform="rotate(-90 184 437)">6500</text>
<text x="234" y="438">700</text>
<text x="336" y="437" transform="rotate(-90 336 437)">3000</text>
<text x="465" y="437" transform="rotate(-90 465 437)">6500</text>
<text x="269" y="438">500</text>
<text x="721" y="440">CC M15</text>
<text x="210" y="444">4125</text>
<text x="257" y="446">300</text>
<text x="415" y="445">5125</text>
<text x="673" y="489">700</text>
<text x="702" y="490">300</text>
<text x="732" y="490">500</text>
<text x="761" y="491">500</text>
<text x="801" y="493">+237.066</text>
<text x="801" y="514">+236.616</text>
<text x="447" y="532">300</text>
<text x="623" y="529">300</text>
<text x="702" y="529">2000</text>
<text x="799" y="531">300</text>
<text x="194" y="534">300</text>
<text x="434" y="539">800</text>
<text x="189" y="543">800</text>
<text x="702" y="542">2600</text>
<text x="433" y="546">1400</text>
<text x="188" y="557">1400</text>
<text x="74" y="622">+239.490</text>
<text x="121" y="620">300</text>
<text x="111" y="658">CC M15</text>
<text x="153" y="701">+238.191</text>
<text x="688" y="716">1. GLIS/SKC/SP-18.0005/002/2011- RCC DETAILS OF TROUGH</text>
<text x="153" y="723">+237.891</text>
<text x="57" y="733">300</text>
<text x="106" y="733">800</text>
<text x="154" y="733">300</text>
<text x="104" y="742">1400</text>
</g>
<g font-size="6.5">
<text x="846" y="788">GLIS/SKC/SP-12.685</text>
<text x="981" y="788">AS INDICATED</text>
<text x="846" y="797">001/2012</text>
</g>
<g font-size="5.9">
<text x="311" y="233">SCALE 1:100</text>
<text x="427" y="573">SCALE 1:100</text>
</g>
</svg>
